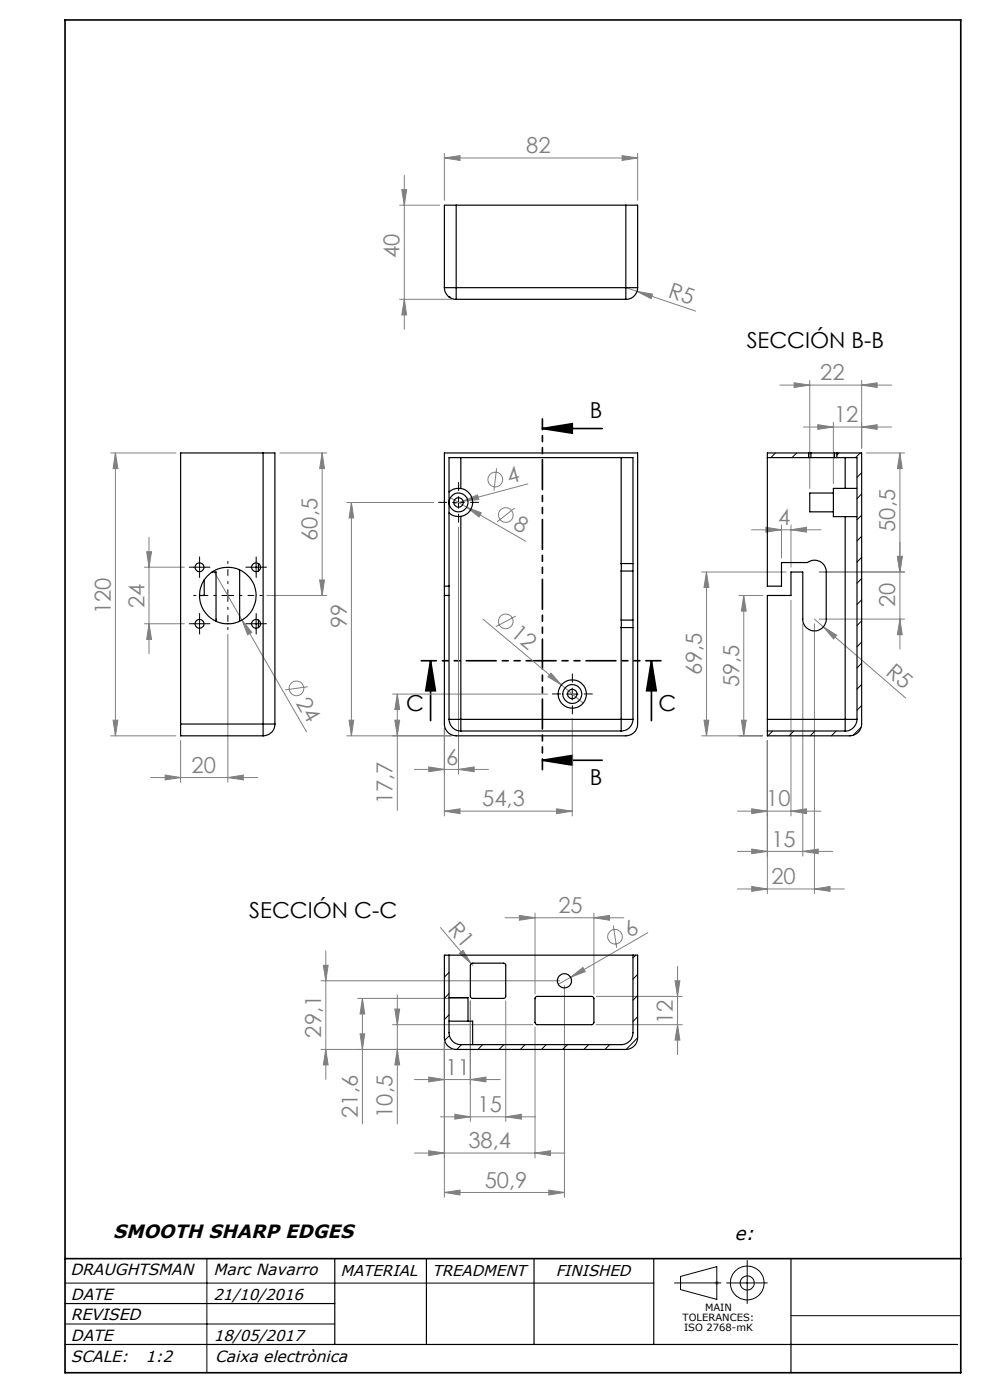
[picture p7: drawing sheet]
<svg xmlns="http://www.w3.org/2000/svg" width="210mm" height="297mm" viewBox="0 0 210 297" stroke-linecap="round" stroke-linejoin="round" font-family="sans-serif">
<g fill="none" stroke="#808080" stroke-width=".21">
<path d="M85.8 37.2v32.6M94.3 33.5l3.3-.5v1zM94.3 32.5v10M94.3 33.5h41M132 33l3.3 .5-3.3 .5zM135.3 32.5v10M84.8 43.5h8.5M85.2 40.2h1.1l-.5 3.3zM84.8 63.5h11M85.8 63.5l.5 3.3h-1.1zM132.8 61l2.3 .8M135.1 61.8l3.3 .6-.3 1z"/>
<path d="M135.1 61.8l12.5 4.2M23.5 96.1h13.8M24.5 96.1l.5 3.3h-1zM24.5 96.1v60M59.3 96.1h10M68.3 96.1l.5 3.3h-1zM68.3 96.1v30.2M105.3 99.3l-.5 4.8M165.4 81.7h23.7M168.5 81.2l3.3 .5-3.3 .5zM170.4 90.6h18.7M171.8 80.7v22.9"/>
<path d="M173.5 90.1l3.3 .5-3.3 .5zM176.8 89.6v13M182.8 90.6l3.3-.5v1zM182.8 81.7l3.3-.5v1zM182.8 80.7v14.4M183.8 96.1h8.1M190.9 96.1l.5 3.3h-1zM190.9 96.1v41.6M31.1 117h1l-.5 3.3zM31.6 114v24.7M73.6 106.6h18.4M74.5 106.6v49.5"/>
<path d="M74.5 106.6l.5 3.3h-1zM95.5 105.6l3.5 2M97.3 111.8v52.4M98.2 106.3l3.1-1.3 .3 1zM98.2 106.3l-1.9 .6M99 107.6l3.1 1.2-.5 .9zM99 107.6l12.5 7.2M109.2 107.8l-3.8 2.9M112 102.7l-13.8 3.6M159.4 112.4h14.7M162.5 111.9l3.3 .5-3.3 .5zM165.8 111.4v7"/>
<path d="M167.8 112.4l3.3-.5v1zM167.8 111.4v8.9M190.4 118h1l-.5 3.4zM30.6 120.3h8.5M30.6 132.3h8.5M31.6 132.3l.5 3.3h-1zM45.3 121.1l19.7 34.2M48.3 134.6v31.3M51.3 131.5l2.1 2.7-.9 .5zM56.6 126.3h12.7M67.8 123h1l-.5 3.3zM102.4 131.3l16.7 14"/>
<path d="M109.4 130.7l-4.2 2.3M148.8 121.4h18M149.9 121.4l.5 3.2h-1.1zM149.9 121.4v34.7M156.8 126.3h5M157.8 126.3l.5 3.3h-1zM157.8 126.3v29.8M167.8 127.3v45.8M170.3 132.3v49.3M172.8 131.3l1.9 1.7M172.8 132.3v57.3M173.8 121.4h18.1"/>
<path d="M173.8 131.3h18.1M174.7 133l2.8 1.8-.7 .7zM174.7 133l17.4 15.1M190.9 131.3l.5 3.4h-1zM23.5 156.1h13.8M24 152.8h1l-.5 3.3zM38.3 157.1v8.8M65.3 145.7l-4.8 .7M74 152.8h1l-.5 3.3zM83.3 147.2h32.8M83.7 152.8h1.1l-.5 3.3zM84.3 147.2l.5 3.3h-1.1z"/>
<path d="M84.3 147.2v24.7M94.3 154.6v18.5M95.8 156.1h-22.2M116.9 142.8l2.2 2.5-2.9-1.7zM119.1 145.3l4.6 3.9M121.4 152.5v20.6M148.8 156.1h13M149.3 152.8h1.1l-.5 3.3zM157.3 152.8h1l-.5 3.3zM162.8 157.1v32.5M32 165h22.7M35 164.4l3.3 .6-3.3 .4z"/>
<path d="M48.3 165l3.3-.6v1zM87.9 163.2h15.7M90.9 162.7l3.4 .5-3.4 .5zM94.3 172.1l3.3-.5v1zM94.3 172.1h27.1M97.3 163.2l3.3-.5v1zM118.1 171.6l3.3 .5-3.3 .5zM156.4 172.1h17.7M159.5 171.6l3.3 .5-3.3 .5zM167.8 172.1l3.3-.5v1zM93.4 196.8l6.5 7.6M107.1 194.7h25.2"/>
<path d="M110.2 194.2l3.3 .5-3.3 .5zM113.5 193.7v17.2M126 194.7l3.3-.5v1zM126 193.7v17.2M130.1 196.4l.7 4.7M137.4 197.9l-16.4 9.4M156.4 180.6h20.2M156.4 188.6h22.7M159.5 180.1l3.3 .5-3.3 .5zM159.5 188.1l3.3 .5-3.3 .5zM170.3 180.6l3.3-.5v1zM172.8 188.6l3.3-.5v1z"/>
<path d="M68.1 208.1h50.6M68.6 204.8h1l-.5 3.3zM69.1 201.7v27.3M75.9 211.8h23.4M76.4 219.3h1l-.5 3.3zM76.9 211.8l.5 3.3h-1zM76.9 211.8v26.6M83.3 217.4h29.7M83.7 214.1h1.1l-.5 3.3zM84.3 211v27.4M97.4 202.2l.8-.6 1.7 2.8zM99.8 212.3v25.6"/>
<path d="M99.9 204.4l.4 .4M107.3 212.3v25.6M113.5 217.9v27.7M119.7 209.1v44.9M121 207.3l2.6-2.1 .5 .9zM121 207.3l-2.6 1.5M126.5 211.4h18.2M126.5 217.4h18.2M143.2 208.1h1l-.5 3.3zM143.7 217.4l.5 3.3h-1zM143.7 205v18.7M68.1 222.6h27.7"/>
<path d="M69.1 222.6l.5 3.3h-1zM84.3 222.6l.5 3.3h-1.1zM87.9 229h18.2M90.9 228.5l3.4 .5-3.4 .5zM93.4 236.9h20.2M94.3 221.1v32.9M96.5 236.4l3.3 .5-3.3 .5zM99.8 229l3.3-.5v1zM107.3 236.9l3.3-.5v1zM87.9 244.6h31.9M90.9 244.1l3.4 .5-3.4 .5zM94.3 253l3.3-.5v1z"/>
<path d="M94.3 253h25.4M113.5 244.6l3.3-.5v1zM116.4 252.5l3.3 .5-3.3 .5z"/>
<circle cx="105.1" cy="101.7" r="1.56"/>
<circle cx="107.3" cy="109.3" r="1.55"/>
<circle cx="107.3" cy="131.8" r="1.55"/>
<circle cx="62.9" cy="146" r="1.56"/>
<circle cx="130.5" cy="198.7" r="1.55"/>
</g>
<path d="M13.8 4.2h190v287h-190zM115 90.9h12.7M115 90.9l6.4-1v2zM91.3 140.2l1.1 6.3h-2.1zM91.3 140.2v12.7M138.2 140.2l1 6.3h-2zM138.2 140.2v12.7M115 161.3h12.7M115 161.3l6.4-1v2zM13.8 267h190" fill="none" stroke="#000" stroke-width=".35"/>
<g fill="none" stroke="#000" stroke-width=".21">
<path d="M42.3 119.1v2.5M54.3 119.1v2.5M96 106.6h2.5M97.3 105.3v2.5M41.1 120.3h2.5M41.1 132.3h2.5M42.3 131.1v2.5M47.1 126.3h2.5M48.3 125.1v2.5M53.1 120.3h2.5M53.1 132.3h2.5M54.3 131.1v2.5"/>
<path d="M120.2 147.2h2.4M121.4 146v2.5M13.8 272.2h124.9M43.9 267v24.2M143.1 272.2h9.8M144.4 270.8l7.6-2.1v7l-7.6-2.1zM154.1 272.2h8.7M158.5 267.4v9.1M167.8 279.1h36M13.8 280.9h57.2"/>
<circle cx="158.5" cy="272.2" r="1.5"/>
<circle cx="158.5" cy="272.2" r="3.6"/>
</g>
<path d="M151.5 272.2h1M151.7 271.8l.7 .7M152 271.7v1M152.4 271.8l-.7 .7" fill="none" stroke="#c0c0c0" stroke-width=".21"/>
<g fill="none" stroke="#000" stroke-width=".21" stroke-dasharray="15.2 1.3 1.3 1.3">
<path d="M42.3 119.1v-1M54.3 119.1v-1M94.8 106.6h-1.8M97.3 109.1v1.7M97.3 104.1v-1.8M99.8 106.6h1.7M41.1 132.3h-.9M41.1 120.3h-.9M42.3 131.1v-1M42.3 133.6v.9M42.3 121.6v.9M43.6 132.3h.9"/>
<path d="M43.6 120.3h.9M53.1 120.3h-.9M53.1 132.3h-.9M54.3 121.6v.9M54.3 131.1v-1M54.3 133.6v.9M55.6 120.3h.9M55.6 132.3h.9M118.9 147.2h-1.7M121.4 149.7v1.8M121.4 144.7v-1.7M123.9 147.2h1.8"/>
</g>
<path d="M45.8 126.3h-4.7M48.3 123.8v-4.7M48.3 128.8v4.8M50.8 126.3h4.8" fill="none" stroke="#000" stroke-width=".21" stroke-dasharray="15.2 1.3 1.3 1.3" stroke-dashoffset="14.8"/>
<path d="M115.1 88.9v74.4" fill="none" stroke="#000" stroke-width=".35" stroke-dasharray="6.3 1.3 1.3 1.3 1.3 1.3" stroke-dashoffset="4.1"/>
<path d="M140.2 140.2h-50.8" fill="none" stroke="#000" stroke-width=".35" stroke-dasharray="6.3 1.3 1.3 1.3 1.3 1.3" stroke-dashoffset="3.2"/>
<path d="M13.8 276.5h57.2M71 267v18.2M90.5 267v18.2M113.3 267v18.2M138.7 267v18.2M167.8 267v24.2M13.8 285.2h189.3" fill="none" stroke="#000" stroke-width=".25"/>
<g fill="#000">
<path d="M115 90.9l6.4-1v2zM115 161.3l6.4-1v2z"/>
<path d="M138.2 140.2l1 6.3h-2zM91.3 140.2l1.1 6.3h-2.1z"/>
</g>
<g fill="#808080">
<path d="M97.4 202.2l.8-.6 1.7 2.8z"/>
<path d="M116.9 142.8l2.2 2.5-2.9-1.7z"/>
<path d="M98.2 106.3l3.1-1.3 .3 1z"/>
<path d="M121 207.3l2.6-2.1 .5 .9z"/>
<path d="M51.3 131.5l2.1 2.7-.9 .5z"/>
<path d="M174.7 133l2.8 1.8-.7 .7z"/>
<path d="M99 107.6l3.1 1.2-.5 .9z"/>
<path d="M135.1 61.8l3.3 .6-.3 1z"/>
<path d="M167.8 172.1l3.3-.5v1zM159.5 171.6l3.3 .5-3.3 .5zM170.3 180.6l3.3-.5v1zM159.5 180.1l3.3 .5-3.3 .5zM172.8 188.6l3.3-.5v1zM159.5 188.1l3.3 .5-3.3 .5z"/>
<path d="M182.8 90.6l3.3-.5v1zM173.5 90.1l3.3 .5-3.3 .5z"/>
<path d="M35 164.4l3.3 .6-3.3 .4zM48.3 165l3.3-.6v1z"/>
<path d="M90.9 244.1l3.4 .5-3.4 .5zM113.5 244.6l3.3-.5v1z"/>
<path d="M167.8 112.4l3.3-.5v1zM162.5 111.9l3.3 .5-3.3 .5zM132 33l3.3 .5-3.3 .5zM94.3 33.5l3.3-.5v1zM99.8 229l3.3-.5v1zM90.9 228.5l3.4 .5-3.4 .5zM116.4 252.5l3.3 .5-3.3 .5zM94.3 253l3.3-.5v1z"/>
<path d="M118.1 171.6l3.3 .5-3.3 .5zM94.3 172.1l3.3-.5v1zM97.3 163.2l3.3-.5v1zM90.9 162.7l3.4 .5-3.4 .5z"/>
<path d="M190.4 118h1l-.5 3.4zM190.9 96.1l.5 3.3h-1zM67.8 123h1l-.5 3.3zM68.3 96.1l.5 3.3h-1zM143.2 208.1h1l-.5 3.3zM143.7 217.4l.5 3.3h-1z"/>
<path d="M74 152.8h1l-.5 3.3zM74.5 106.6l.5 3.3h-1z"/>
<path d="M190.4 118h1l-.5 3.4zM190.9 131.3l.5 3.4h-1zM157.8 126.3l.5 3.3h-1zM157.3 152.8h1l-.5 3.3zM149.9 121.4l.5 3.2h-1.1zM149.3 152.8h1.1l-.5 3.3zM24.5 96.1l.5 3.3h-1zM24 152.8h1l-.5 3.3zM31.1 117h1l-.5 3.3zM31.6 132.3l.5 3.3h-1zM85.2 40.2h1.1l-.5 3.3zM85.8 63.5l.5 3.3h-1.1zM83.7 214.1h1.1l-.5 3.3zM84.3 222.6l.5 3.3h-1.1zM76.9 211.8l.5 3.3h-1zM76.4 219.3h1l-.5 3.3zM68.6 204.8h1l-.5 3.3zM69.1 222.6l.5 3.3h-1z"/>
<path d="M84.3 147.2l.5 3.3h-1.1zM83.7 152.8h1.1l-.5 3.3z"/>
<path d="M96.5 236.4l3.3 .5-3.3 .5zM107.3 236.9l3.3-.5v1z"/>
<path d="M110.2 194.2l3.3 .5-3.3 .5zM126 194.7l3.3-.5v1z"/>
<path d="M168.5 81.2l3.3 .5-3.3 .5zM182.8 81.7l3.3-.5v1z"/>
</g>
<g fill="none" stroke="#000" stroke-width=".25">
<path d="M96.8 43.5h-2.5v17.5M96.8 43.5v17.5M96.8 43.5h36M132.8 43.5h2.5v17.5M132.8 43.5v17.5M94.3 61a2.47 2.47 0 0 0 2.5 2.5M94.3 61h2.5M95.2 63h.1M96.8 61v2.5M96.8 63.5h36M96.8 61h36M132.8 61v2.5"/>
<path d="M132.8 61h2.5M135.3 61a2.47 2.47 0 0 1-2.5 2.5M55.8 96.1h2.5v57.5M55.8 96.1h-17.5v57.5M55.8 96.1v57.5M94.3 96.1h41v57.5a2.53 2.53 0 0 1-2.5 2.5h-36a2.53 2.53 0 0 1-2.5-2.5zM97.8 97.1v6.5M131.8 97.1v22.5M162.8 97.1h8.7M171.5 97.1h.5M171.5 96.1h.5M171.5 96.1h-8.7v28.3h3v-5.1h5.5a2.48 2.48 0 0 1 2.6-.2 2.48 2.48 0 0 1 1.4 2.3v9.9a2.49 2.49 0 0 1-2.5 2.5 2.49 2.49 0 0 1-2.5-2.5v-9.9h-2.5v4.9h-5v26.3"/>
<path d="M171.5 96.1v1M172 97.1h5M172 96.1h5M172 96.1v1M177 97.1h.5M177 96.1h.5M177 96.1v1M177.5 96.1h5.3v57.5a2.51 2.51 0 0 1-2.5 2.5h-17.5v-1M177.5 97.1h4.3v55.5M177.5 96.1v1M179.3 97.1v6.5M54.8 119.6v1.5"/>
<path d="M95.2 104.3a3 3 0 0 1 4.2 .2 3 3 0 0 1 0 4.2 3 3 0 0 1-4.2 .1M97.8 109.5v43.1M131.8 119.6h2.5M131.8 119.6v1.5M176.8 104.6h-5v4h5M179.3 109.6v43M181.7 103.6h-4.9v6h4.9M43.3 123v3.3h-1M45 121.4h.8l.1 10.4M50.8 120.9v10.9M54.8 131.5v1.6M94.3 124.4h.9"/>
<path d="M94.3 126.3h.9M131.8 133.1h2.5M131.8 131.5v1.6M131.8 131.5h2.5M131.8 121.1h2.5M131.8 121.1v10.4M131.8 133.1v19.5M38.3 153.6v2.5h17.5M38.3 153.6h17.5M55.8 153.6v2.5M55.8 153.6h2.5M58.3 153.6a2.47 2.47 0 0 1-2.5 2.5"/>
<path d="M95.2 152.6a2.47 2.47 0 0 0 2.6 2.5M95.2 152.6h2.6M95.2 152.6v-55.5h39.1v55.5M97.8 152.6v2.5M97.8 155.1h34M97.8 152.6h34M131.8 152.6v2.5M131.8 152.6h2.5M134.3 152.6a2.47 2.47 0 0 1-2.5 2.5M162.8 152.6v2.5M162.8 155.1h16.5M162.8 152.6h16.5"/>
<path d="M179.3 152.6v2.5M179.3 152.6h2.5M181.8 152.6a2.52 2.52 0 0 1-2.5 2.5M94.3 202.6h41v17.5a2.51 2.51 0 0 1-2.5 2.5h-36a2.52 2.52 0 0 1-2.5-2.5zM95.2 202.6v16.5a2.52 2.52 0 0 0 2.6 2.5h34a2.51 2.51 0 0 0 2.5-2.5v-16.5M95.2 211.6h4.1v5M95.2 216.6h5.1v5M99.9 204.5l.3-.2h6.7l.4 .4-.1 6.9-.3 .2h-6.6a.49 .49 0 0 1-.5-.5v-6.5zM113.6 211.6l.3-.2 11.9 .1 .2 .3-.1 5.3-.3 .3-11.8-.1-.3-.3z"/>
<circle cx="97.3" cy="106.6" r=".99"/>
<circle cx="97.3" cy="106.6" r="2.01"/>
<circle cx="42.3" cy="120.3" r=".94"/>
<circle cx="42.3" cy="132.3" r=".94"/>
<circle cx="48.3" cy="126.3" r="6"/>
<circle cx="54.3" cy="120.3" r=".94"/>
<circle cx="54.3" cy="132.3" r=".94"/>
<circle cx="121.4" cy="147.2" r=".99"/>
<circle cx="121.4" cy="147.2" r="2.01"/>
<circle cx="121.4" cy="147.2" r="3"/>
<circle cx="119.7" cy="208.1" r="1.49"/>
</g>
<g fill="none" stroke="#000" stroke-width=".21">
<path d="M164.5 96.1l-1 1M169 96.1l-1 1M178 96.1l-.5 .5M182.5 96.1l-1 1M182.8 100.3l-1 1M182.8 104.8l-1 1M182.8 109.3l-1 1M182.8 113.8l-1 1M182.8 118.2l-1 1M182.8 122.7l-1 1.1M182.8 127.2l-1 1M182.8 131.7l-1 1"/>
<path d="M182.8 136.2l-1 1M163.9 155.1l-1 1M168.4 155.1l-1 1M172.9 155.1l-1 1M177.4 155.1l-1 1M182.7 154.3l-1.8 1.7M182.8 140.7l-1 1M182.8 145.2l-1 1M182.8 149.7l-1 1M94.4 202.6l-.1 .2M95.3 206.3l-1 1M95.3 210.8l-1 1"/>
<path d="M95.3 215.3l-1 1M95.3 219.7l-1 1M134.9 202.6l-.6 .6M135.3 206.7l-1 1M135.3 211.2l-1 1M135.3 215.7l-1 1M97.9 221.6l-1 1M102.4 221.6l-1 1M106.9 221.6l-1 1M111.4 221.6l-1 1M115.9 221.6l-1 1M120.4 221.6l-1.1 1"/>
<path d="M124.8 221.6l-.9 1M129.3 221.6l-1 1M135.3 220.2l-2.5 2.4"/>
</g>
<g font-size="4.7" fill="#808080">
<text x="111.6" y="32.5">82</text>
<text x="84.8" y="54.8" transform="rotate(-90 84.8 54.8)">40</text>
<text x="141.5" y="63" transform="rotate(19 141.5 63)">R5</text>
<text x="174" y="80.7">22</text>
<text x="176.9" y="89.6">12</text>
<text x="108" y="102.7" transform="rotate(-15 108 102.7)">4</text>
<text x="108.7" y="112" transform="rotate(30 108.7 112)">8</text>
<text x="165.1" y="111.3">4</text>
<text x="189.9" y="112.8" transform="rotate(-90 189.9 112.8)">50,5</text>
<text x="67.3" y="114.7" transform="rotate(-90 67.3 114.7)">60,5</text>
<text x="23.5" y="130.3" transform="rotate(-90 23.5 130.3)">120</text>
<text x="30.6" y="129" transform="rotate(-90 30.6 129)">24</text>
<text x="189.9" y="128.8" transform="rotate(-90 189.9 128.8)">20</text>
<text x="73.5" y="133.3" transform="rotate(-90 73.5 133.3)">99</text>
<text x="108.2" y="134.8" transform="rotate(40 108.2 134.8)">12</text>
<text x="148.9" y="143.3" transform="rotate(-90 148.9 143.3)">69,5</text>
<text x="187.7" y="142.9" transform="rotate(41 187.7 142.9)">R5</text>
<text x="62.7" y="149.1" transform="rotate(60 62.7 149.1)">24</text>
<text x="156.8" y="145.8" transform="rotate(-90 156.8 145.8)">59,5</text>
<text x="40.6" y="163.9">20</text>
<text x="94.7" y="162.2">6</text>
<text x="83.3" y="170.6" transform="rotate(-90 83.3 170.6)">17,7</text>
<text x="102.3" y="171.1">54,3</text>
<text x="162.5" y="171.1">10</text>
<text x="163.6" y="179.6">15</text>
<text x="163.6" y="187.6">20</text>
<text x="94.9" y="197.2" transform="rotate(50 94.9 197.2)">R1</text>
<text x="118.4" y="193.7">25</text>
<text x="133.6" y="198.9" transform="rotate(-30 133.6 198.9)">6</text>
<text x="68.1" y="220.1" transform="rotate(-90 68.1 220.1)">29,1</text>
<text x="142.7" y="217.2" transform="rotate(-90 142.7 217.2)">12</text>
<text x="94.5" y="228">11</text>
<text x="75.9" y="237.1" transform="rotate(-90 75.9 237.1)">21,6</text>
<text x="83.3" y="237.1" transform="rotate(-90 83.3 237.1)">10,5</text>
<text x="101.3" y="235.9">15</text>
<text x="99.4" y="243.6">38,4</text>
<text x="102.8" y="252">50,9</text>
</g>
<g font-size="4.7">
<text x="158.4" y="73.8">SECCIÓN B-B</text>
<text x="125.1" y="88.7">B</text>
<text x="86.1" y="150.7">C</text>
<text x="139.7" y="150.7">C</text>
<text x="125.1" y="166.6">B</text>
<text x="52.9" y="194.7">SECCIÓN C-C</text>
</g>
<g font-size="4">
<text x="24" y="262.6">SMOOTH SHARP EDGES</text>
<text x="155.8" y="263.1">e:</text>
</g>
<g font-size="3.4">
<text x="14.9" y="270.6">DRAUGHTSMAN</text>
<text x="15" y="275.7">DATE</text>
<text x="45.3" y="270.6">Marc Navarro</text>
<text x="15" y="280">REVISED</text>
<text x="15" y="284.4">DATE</text>
<text x="15" y="289">SCALE:</text>
<text x="30.9" y="289">1:2</text>
<text x="45.6" y="289">Caixa electrònica</text>
</g>
<g font-size="3.3">
<text x="45.3" y="275.7">21/10/2016</text>
<text x="72.2" y="270.7">MATERIAL</text>
<text x="91.7" y="270.6">TREADMENT</text>
<text x="117.9" y="270.6">FINISHED</text>
<text x="45.4" y="284.4">18/05/2017</text>
</g>
<g font-size="2.1">
<text x="144.8" y="280.2">TOLERANCES:</text>
<text x="149.6" y="278.1">MAIN</text>
<text x="145.1" y="282.3">ISO 2768-mK</text>
</g>
</svg>
